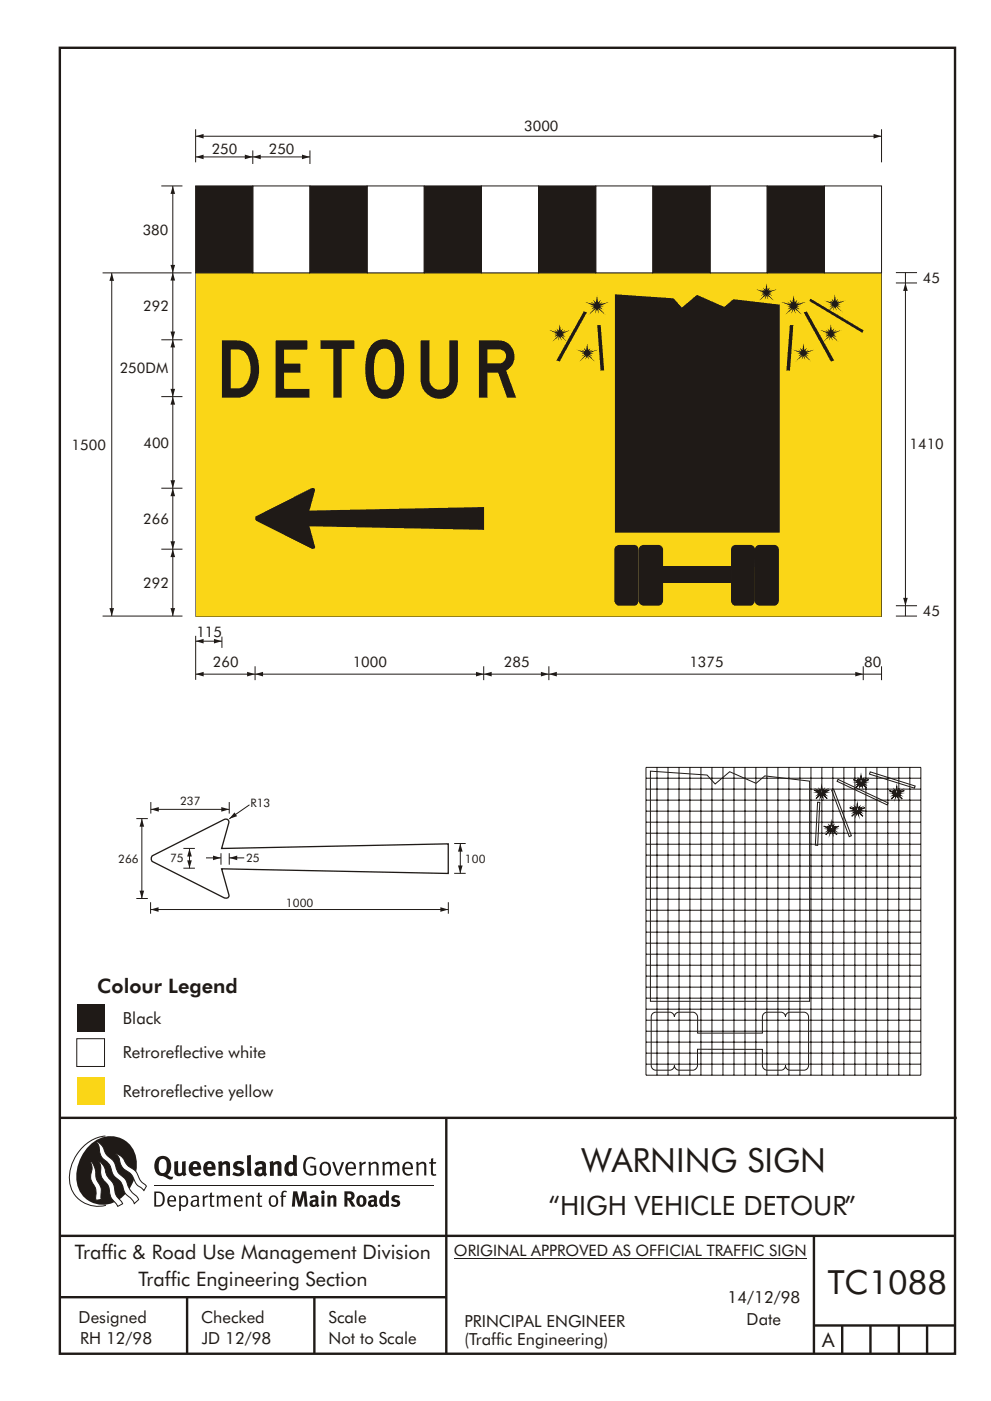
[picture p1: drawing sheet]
<svg xmlns="http://www.w3.org/2000/svg" width="210mm" height="297mm" viewBox="0 0 210 297" stroke-linecap="round" stroke-linejoin="round" font-family="sans-serif">
<g fill="#fff" stroke="#1f1a17" stroke-width=".21">
<path d="M184.6 163.7l9.6 3-.2 .4-9.5-3z" fill-rule="evenodd"/>
<path d="M181.1 165.3l1.2 .3-.5-.3 .6 .2-.2-.4 .3 .3 .2-1 .1 1 .4-.3-.2 .4 .5-.2-.4 .3 1.2-.3-1.2 .5 .5 .1-.5 .1 .4 .3-.6-.2 1 1-1.1-.9 .2 .7-.3-.6-.3 .6 .2-.7-1.1 .9 .9-1-.6 .2 .5-.3-.5-.1 .5-.1z" fill-rule="evenodd"/>
<path d="M188.6 167.6l1.3 .3-.5-.3 .6 .3-.3-.5 .4 .3 .2-1 .1 1 .4-.3-.3 .5 .6-.3-.5 .3 1.3-.3-1.2 .5 .5 .1-.5 .1 .4 .3-.6-.2 .9 1-1-.9 .1 .7-.2-.6-.3 .6 .1-.7-1 .9 .9-1-.6 .2 .4-.3-.5-.1 .5-.1z" fill-rule="evenodd"/>
<path d="M172.7 167.5l1.2 .4-.4-.4 .5 .3-.2-.5 .4 .3 .1-.9 .2 .9 .3-.3-.2 .5 .6-.3-.5 .4 1.2-.4-1.2 .6h.6l-.6 .1 .5 .3-.6-.2 .9 1-1-.9 .1 .7-.3-.6-.3 .6 .2-.7-1.1 .9 1-1-.6 .2 .4-.3-.5-.1h.5z" fill-rule="evenodd"/>
<path d="M180.3 171.2l1.2 .4-.5-.4 .6 .3-.2-.5 .3 .3 .2-.9 .1 .9 .4-.3-.2 .5 .5-.3-.4 .4 1.2-.4-1.2 .6h.5l-.5 .1 .4 .4-.6-.2 1 1-1.1-.9 .1 .6-.2-.5-.3 .5 .2-.6-1.1 .9 .9-1-.6 .2 .5-.4-.6-.1h.6z" fill-rule="evenodd"/>
<path d="M174.8 175.2l1.2 .3-.4-.3 .5 .2-.2-.5 .3 .3 .2-.9 .1 .9 .4-.3-.2 .5 .5-.2-.4 .3 1.2-.3-1.2 .5h.5l-.5 .1 .4 .4-.6-.3 1 1.1-1.1-.9 .2 .6-.3-.5-.3 .5 .2-.6-1.1 .9 .9-1.1-.5 .3 .4-.4-.5-.1h.5z" fill-rule="evenodd"/>
<path d="M177.8 165.3l10.6 4.9-.2 .5-10.6-5.1z" fill-rule="evenodd"/>
<path d="M173.5 170.1h.4l-.4 9.1h-.5z" fill-rule="evenodd"/>
<path d="M176.4 167.5l.5-.1 3.7 9.8-.4 .2z" fill-rule="evenodd"/>
</g>
<g fill="none" stroke="#1f1a17" stroke-width=".21">
<path d="M137 162.7h58.4M137.1 162.7v65.3h58.3v-65.3M137.1 165h58.2M137.1 167.3h58.2M137.1 169.6h58.2M137.1 172h58.2M137.1 174.3h58.2M137.1 176.7h58.2M137.1 179h58.2M138 163.5l12 .8 1.7 1.9 3.1-2.6 5.6 2.5 1.9-1.6 9.5 1.1v46.7h-33.8zM139.4 162.7v65.3M141.7 162.7v65.3"/>
<path d="M144.1 162.7v65.3M146.4 162.7v65.3M148.7 162.7v65.3M151.1 162.7v65.3M153.4 162.7v65.3M155.7 162.7v65.3M158.1 162.7v65.3M160.4 162.7v65.3M162.7 162.7v65.3M165 162.7v65.3M167.4 162.7v65.3M169.7 162.7v65.3"/>
<path d="M172.1 162.7v65.3M174.4 162.7v65.3M176.7 162.7v65.3M179 162.7v65.3M181.4 162.7v65.3M183.7 162.7v65.3M186.1 162.7v65.3M188.4 162.7v65.3M190.7 162.7v65.3M193 162.7v65.3M137.1 181.3h58.2M137.1 183.6h58.2"/>
<path d="M137.1 186h58.2M137.1 188.3h58.2M137.1 190.7h58.2M137.1 193h58.2M137.1 195.3h58.2M137.1 197.6h58.2M137.1 200h58.2M137.1 202.3h58.2M137.1 204.6h58.2M137.1 207h58.2M137.1 209.3h58.2M137.1 211.6h58.2"/>
<path d="M137.1 214h58.2M137.1 216.3h58.2M137.1 218.6h58.2M138.4 214.9l.7-.3h3a1.03 1.03 0 0 1 1 1 .97 .97 0 0 1 1-1h2.9a1.11 1.11 0 0 1 1 1v3.4h13.8v-3.4a1.01 1.01 0 0 1 1-1h2.9a.99 .99 0 0 1 1 1 .96 .96 0 0 1 .9-1h3a1.01 1.01 0 0 1 1 1v10.3a1 1 0 0 1-1 1h-3a.97 .97 0 0 1-.9-1 .96 .96 0 0 1-1 1h-2.9a1.03 1.03 0 0 1-1-1v-3.4h-13.8v3.4a1.09 1.09 0 0 1-1 1h-2.9a1.01 1.01 0 0 1-1-1 1.01 1.01 0 0 1-1 1h-3a.99 .99 0 0 1-.9-1v-10.3zM137.1 221h58.2M137.1 223.3h58.2M137.1 225.6h58.2"/>
</g>
<path d="M12.7 10.1h189.9v276.9h-189.9z" fill="none" stroke="#1f1a17" stroke-width=".51"/>
<path d="M16.3 212.9h5.9v5.9h-5.9z" fill="#1f1a17"/>
<path d="M16.3 220.2h5.9v5.9h-5.9z" fill-rule="evenodd" fill="#fff" stroke="#1f1a17" stroke-width=".21"/>
<path d="M16.3 228.4h5.9v5.9h-5.9z" fill="#fad617"/>
<path d="M32.2 181.6l15.4-7.9a.65 .65 0 0 1 .7 .1 .65 .65 0 0 1 .2 .7l-1.5 5.4 48.1-1v6.3l-48.1-1 1.6 5.6a.67 .67 0 0 1-1 .6l-15.2-7.7a.85 .85 0 0 1-.2-1.1z" fill-rule="evenodd" fill="#fff" stroke="#1f1a17" stroke-width=".28"/>
<g fill="none" stroke="#1f1a17" stroke-width=".21">
<path d="M28.9 173.6h2.5M32 170.1v2.4M38.9 179.9h2.4M48.6 170.1v2.4M96.4 178.8h2.4M28.9 190.5h2.5M31.9 191.3v2.4M31.9 192.8h63.2M38.9 184.1h2.4M46.9 180.9v2.4M48.6 180.9v2.4M95.1 191.3v2.4"/>
<path d="M96.4 185.2h2.4"/>
</g>
<g fill="#1f1a17">
<path d="M31.9 192.8l1.7-.5v1l-1.7-.5 1.7-.5z" fill-rule="evenodd"/>
<path d="M93.4 192.3l1.7 .5-1.7 .5v-1l1.7 .5z" fill-rule="evenodd"/>
</g>
<path d="M32 171.6h16.6" fill="none" stroke="#1f1a17" stroke-width=".21"/>
<g fill="#1f1a17">
<path d="M32 171.6l1.7-.5v1l-1.7-.5 1.7-.5z" fill-rule="evenodd"/>
<path d="M46.9 171.1l1.7 .5-1.7 .5v-1l1.7 .5z" fill-rule="evenodd"/>
</g>
<path d="M30.1 173.6v16.9" fill="none" stroke="#1f1a17" stroke-width=".21"/>
<g fill="#1f1a17">
<path d="M29.6 188.8h1l-.5 1.7z" fill-rule="evenodd"/>
<path d="M30.1 173.6l.5 1.7h-1z" fill-rule="evenodd"/>
</g>
<path d="M40.2 179.9v4.2" fill="none" stroke="#1f1a17" stroke-width=".21"/>
<g fill="#1f1a17">
<path d="M39.7 182.4h1l-.5 1.7z" fill-rule="evenodd"/>
<path d="M40.2 179.9l.5 1.7h-1z" fill-rule="evenodd"/>
</g>
<path d="M97.7 178.9v6.3" fill="none" stroke="#1f1a17" stroke-width=".21"/>
<g fill="#1f1a17">
<path d="M97.2 183.5h.9l-.4 1.7z" fill-rule="evenodd"/>
<path d="M97.7 178.9l.4 1.7h-.9z" fill-rule="evenodd"/>
</g>
<path d="M43.7 181.9h3.2" fill="none" stroke="#1f1a17" stroke-width=".21"/>
<path d="M45.2 181.4l1.7 .5-1.7 .5 1.7-.5-1.7 .5z" fill-rule="evenodd" fill="#1f1a17"/>
<path d="M48.6 181.9h3.2" fill="none" stroke="#1f1a17" stroke-width=".21"/>
<path d="M48.6 181.9l1.7-.5v1l-1.7-.5 1.7-.5z" fill-rule="evenodd" fill="#1f1a17"/>
<path d="M52.9 170.6l-4.3 3" fill="none" stroke="#1f1a17" stroke-width=".21"/>
<path d="M49.7 172.2l.6 .8-1.7 .6z" fill-rule="evenodd" fill="#1f1a17"/>
<path d="M12.7 237h190.3M94.7 236.9v50.1M12.7 262h190M12.7 275h82M39.7 275v12M66.7 275v12M172.7 262v25M172.7 281h30M178.7 281v6M184.7 281v6M190.7 281v6M196.7 281v6" fill="none" stroke="#1f1a17" stroke-width=".51"/>
<path d="M96.3 266.7h74.7" fill="none" stroke="#1f1a17" stroke-width=".21"/>
<path d="M41.5 57.9h145.5v72.8h-145.5z" fill="#fad617"/>
<path d="M41.5 57.8l145.5 .1zM187 57.9h.1v72.8h-.1zM41.5 130.7l145.5 .1zM41.4 57.9h.2v72.8h-.2z" fill="#1f1a17"/>
<g fill="#fff" stroke="#1f1a17" stroke-width=".21">
<path d="M53.6 39.4h12.2v18.5h-12.2z" fill-rule="evenodd"/>
<path d="M102.1 39.4h12.2v18.5h-12.2z" fill-rule="evenodd"/>
<path d="M150.6 39.4h12.2v18.5h-12.2z" fill-rule="evenodd"/>
<path d="M77.9 39.4h12.1v18.5h-12.1z" fill-rule="evenodd"/>
<path d="M126.4 39.4h12.1v18.5h-12.1z" fill-rule="evenodd"/>
<path d="M174.9 39.4h12.1v18.5h-12.1z" fill-rule="evenodd"/>
</g>
<g fill="#1f1a17" stroke="#1f1a17" stroke-width=".21">
<path d="M41.5 39.4h12.1v18.5h-12.1z" fill-rule="evenodd"/>
<path d="M90 39.4h12.1v18.5h-12.1z" fill-rule="evenodd"/>
<path d="M138.5 39.4h12.1v18.5h-12.1z" fill-rule="evenodd"/>
<path d="M65.8 39.4h12.1v18.5h-12.1z" fill-rule="evenodd"/>
<path d="M114.3 39.4h12.1v18.5h-12.1z" fill-rule="evenodd"/>
<path d="M162.8 39.4h12.1v18.5h-12.1z" fill-rule="evenodd"/>
</g>
<path d="M41.5 33.3h12.1M41.5 27.4v7M53.6 31.9v2.9M65.8 31.9v2.9" fill="none" stroke="#1f1a17" stroke-width=".21"/>
<g fill="#1f1a17">
<path d="M51.9 32.8l1.7 .5-1.7 .5 1.7-.5-1.7 .5z" fill-rule="evenodd"/>
<path d="M41.5 33.3l1.7-.5v1z" fill-rule="evenodd"/>
</g>
<path d="M53.6 33.3h12.2" fill="none" stroke="#1f1a17" stroke-width=".21"/>
<g fill="#1f1a17">
<path d="M64.1 32.8l1.7 .5-1.7 .5 1.7-.5-1.7 .5z" fill-rule="evenodd"/>
<path d="M53.6 33.3l1.7-.5v1z" fill-rule="evenodd"/>
</g>
<path d="M41.5 28.9h145.5" fill="none" stroke="#1f1a17" stroke-width=".21"/>
<g fill="#1f1a17">
<path d="M140.6 120.1h14.6v3.6h-14.6z"/>
<path d="M171.9 63.3l11.3 6.7-.2 .6-11.3-6.8z"/>
<path d="M167.6 68.9h.7l-.7 9.7-.8-.1z"/>
<path d="M170.5 66.2l.7-.2 5.8 10.4-.7 .2z"/>
<path d="M126.7 68.9h.7l.8 9.6-.8 .1z"/>
<path d="M123.9 66l.6 .2-5.8 10.4-.7-.2z"/>
<path d="M185.3 28.4l1.7 .5-1.7 .5 1.7-.5-1.7 .5z" fill-rule="evenodd"/>
<path d="M41.5 28.9l1.7-.5v1z" fill-rule="evenodd"/>
<path d="M54.4 109.4l12-5.9 .4 .3v.3l-1.2 4.2 37.1-.8v4.8l-37.1-.7 1.3 4.3a.52 .52 0 0 1-.8 .4l-11.7-5.9a.64 .64 0 0 1 0-1z" fill-rule="evenodd"/>
<path d="M135.7 115.9l.9-.4h3a1.02 1.02 0 0 1 1.1 1.1v10.8a1.1 1.1 0 0 1-1.1 1h-3a1.18 1.18 0 0 1-1.1-1v-10.8z" fill-rule="evenodd"/>
<path d="M130.6 115.9l.8-.4h3.1a.93 .93 0 0 1 1 1.1v10.8a1.02 1.02 0 0 1-1 1h-3.1a1.12 1.12 0 0 1-1.1-1v-10.8z" fill-rule="evenodd"/>
<path d="M155.4 115.8l.7-.3h3.2a.98 .98 0 0 1 .9 1.1l-.1 10.8a1.1 1.1 0 0 1-.9 1h-3.1a1.05 1.05 0 0 1-1-1v-10.8z" fill-rule="evenodd"/>
<path d="M160.4 115.8l.7-.3h3.2a.97 .97 0 0 1 .9 1.1v10.8a1.05 1.05 0 0 1-.9 1h-3.1a1.2 1.2 0 0 1-1.1-1l.1-10.8z" fill-rule="evenodd"/>
<path d="M130.4 62.4l12.5 .8 1.8 2 3.2-2.7 5.8 2.6 1.9-1.7 9.8 1.2v48.3h-35z" fill-rule="evenodd"/>
<path d="M174.8 63.7l1.8 .4-.7-.4 .8 .3-.3-.7 .5 .5 .2-1.4 .2 1.4 .5-.5-.3 .7 .8-.3-.6 .4 1.7-.4-1.7 .7 .7 .1-.7 .1 .6 .5-.8-.3 1.3 1.5-1.5-1.3 .2 .9-.4-.8-.4 .8 .2-.9-1.5 1.3 1.4-1.5-.9 .3 .6-.5-.7-.1 .7-.1z" fill-rule="evenodd"/>
<path d="M160.3 61.3l1.8 .5-.7-.5 .8 .3-.3-.6 .5 .4 .2-1.4 .2 1.4 .5-.4-.3 .6 .8-.3-.6 .5 1.7-.5-1.7 .7 .8 .1-.8 .1 .6 .5-.8-.3 1.3 1.5-1.5-1.3 .2 .9-.4-.8-.4 .8 .2-.9-1.5 1.3 1.4-1.5-.9 .3 .6-.5-.7-.1 .7-.1z" fill-rule="evenodd"/>
<path d="M165.7 64l2 .5-.7-.5 .9 .4-.3-.8 .5 .5 .3-1.5 .2 1.5 .6-.5-.4 .8 .9-.4-.7 .5 2-.5-2 .9h.9l-.9 .2 .7 .5-.9-.3 1.5 1.6-1.7-1.5 .2 1.1-.4-.9-.5 .9 .3-1.1-1.8 1.5 1.6-1.6-1 .3 .7-.5-.8-.2h.8z" fill-rule="evenodd"/>
<path d="M174 70l1.7 .5-.6-.5 .8 .3-.4-.7 .6 .5 .2-1.4 .2 1.4 .5-.5-.3 .7 .8-.3-.7 .5 1.8-.5-1.8 .8h.8l-.8 .1 .7 .5-.9-.2 1.4 1.4-1.5-1.3 .2 1-.4-.9-.4 .9 .2-1-1.5 1.3 1.3-1.4-.8 .2 .6-.5-.8-.1h.8z" fill-rule="evenodd"/>
<path d="M168.1 74.1l1.8 .5-.6-.5 .8 .4-.4-.7 .6 .4 .2-1.3 .2 1.3 .5-.4-.3 .7 .8-.4-.7 .5 1.8-.5-1.8 .8h.8l-.8 .2 .7 .5-.9-.4 1.4 1.5-1.6-1.3 .2 1-.3-.9-.4 .9 .2-1-1.5 1.3 1.3-1.5-.8 .4 .6-.5-.8-.2h.8z" fill-rule="evenodd"/>
<path d="M124 64l2 .5-.7-.5 .9 .4-.3-.8 .5 .5 .3-1.5 .2 1.5 .6-.5-.4 .8 .9-.4-.7 .5 2-.5-2 .9h.9l-.9 .2 .7 .5-.9-.3 1.5 1.6-1.7-1.5 .2 1.1-.4-.9-.5 .9 .2-1.1-1.6 1.5 1.5-1.6-1 .3 .7-.5-.9-.2h.9z" fill-rule="evenodd"/>
<path d="M116.5 70l1.7 .5-.6-.5 .7 .3-.3-.7 .5 .5 .2-1.4 .3 1.4 .5-.5-.4 .7 .9-.3-.7 .5 1.8-.5-1.8 .8h.8l-.8 .1 .7 .5-.9-.2 1.3 1.4-1.5-1.3 .2 1-.4-.9-.3 .9 .2-1-1.6 1.3 1.4-1.4-.8 .2 .6-.5-.8-.1h.8z" fill-rule="evenodd"/>
<path d="M122.3 74.1l1.7 .5-.6-.5 .8 .4-.3-.7 .5 .4 .2-1.3 .2 1.3 .5-.4-.3 .7 .8-.4-.7 .5 1.8-.5-1.8 .8h.8l-.8 .2 .7 .5-.9-.4 1.4 1.5-1.6-1.3 .3 1-.4-.9-.4 .9 .2-1-1.5 1.3 1.3-1.5-.8 .4 .6-.5-.8-.2h.8z" fill-rule="evenodd"/>
</g>
<path d="M36.7 39.4v18.5M187 27.4v7" fill="none" stroke="#1f1a17" stroke-width=".21"/>
<g fill="#1f1a17">
<path d="M36.2 56.2h1l-.5 1.7z" fill-rule="evenodd"/>
<path d="M36.7 39.4l.5 1.7h-1z" fill-rule="evenodd"/>
</g>
<path d="M34.2 39.4h4.5M21.8 57.9h18.8M23.7 57.9v72.7M190.1 60h4.5M190.1 57.8h4.5M34.2 72h4.5M34.2 84.1h4.5M34.2 116.4h4.5M34.2 103.5h4.5M21.8 130.6h16.9M190.1 130.6h4.5M190.1 128.4h4.5" fill="none" stroke="#1f1a17" stroke-width=".21"/>
<g fill="#1f1a17">
<path d="M23.2 128.9h1l-.5 1.7z" fill-rule="evenodd"/>
<path d="M23.7 57.9l.5 1.6h-1z" fill-rule="evenodd"/>
</g>
<path d="M36.7 116.4v14.2" fill="none" stroke="#1f1a17" stroke-width=".21"/>
<g fill="#1f1a17">
<path d="M36.2 128.9h1l-.5 1.7z" fill-rule="evenodd"/>
<path d="M36.7 116.4l.5 1.7h-1z" fill-rule="evenodd"/>
</g>
<path d="M36.7 57.8v14.2" fill="none" stroke="#1f1a17" stroke-width=".21"/>
<g fill="#1f1a17">
<path d="M36.2 70.3h1l-.5 1.7z" fill-rule="evenodd"/>
<path d="M36.7 57.8l.5 1.7h-1z" fill-rule="evenodd"/>
</g>
<path d="M192.1 57.8v72.8" fill="none" stroke="#1f1a17" stroke-width=".21"/>
<g fill="#1f1a17">
<path d="M191.6 126.8h1l-.5 1.6z" fill-rule="evenodd"/>
<path d="M192.1 60l.5 1.7h-1z" fill-rule="evenodd"/>
</g>
<path d="M36.7 103.5v13" fill="none" stroke="#1f1a17" stroke-width=".21"/>
<g fill="#1f1a17">
<path d="M36.2 114.8h1l-.5 1.7z" fill-rule="evenodd"/>
<path d="M36.7 103.5l.5 1.7h-1z" fill-rule="evenodd"/>
</g>
<path d="M36.7 84.1v19.4" fill="none" stroke="#1f1a17" stroke-width=".21"/>
<g fill="#1f1a17">
<path d="M36.2 101.8h1l-.5 1.7z" fill-rule="evenodd"/>
<path d="M36.7 84.1l.5 1.7h-1z" fill-rule="evenodd"/>
</g>
<path d="M36.7 72v12.1" fill="none" stroke="#1f1a17" stroke-width=".21"/>
<g fill="#1f1a17">
<path d="M36.2 82.4h1l-.5 1.7z" fill-rule="evenodd"/>
<path d="M36.7 72l.5 1.7h-1z" fill-rule="evenodd"/>
</g>
<path d="M41.5 135.9h5.6" fill="none" stroke="#1f1a17" stroke-width=".21"/>
<g fill="#1f1a17">
<path d="M45.4 135.5l1.7 .4-1.7 .5 1.7-.5-1.7 .5z" fill-rule="evenodd"/>
<path d="M41.5 135.9l1.7-.4v.9z" fill-rule="evenodd"/>
</g>
<path d="M41.5 142.9h12.6M183.2 142.9h3.8" fill="none" stroke="#1f1a17" stroke-width=".21"/>
<g fill="#1f1a17">
<path d="M52.4 142.4l1.7 .5-1.7 .5 1.7-.5-1.7 .5z" fill-rule="evenodd"/>
<path d="M41.5 142.9l1.7-.5v1z" fill-rule="evenodd"/>
</g>
<path d="M54.1 142.9h48.6" fill="none" stroke="#1f1a17" stroke-width=".21"/>
<g fill="#1f1a17">
<path d="M101 142.4l1.7 .5-1.7 .5 1.7-.5-1.7 .5z" fill-rule="evenodd"/>
<path d="M54.1 142.9l1.7-.5v1z" fill-rule="evenodd"/>
</g>
<path d="M102.6 142.9h13.9" fill="none" stroke="#1f1a17" stroke-width=".21"/>
<g fill="#1f1a17">
<path d="M114.8 142.4l1.7 .5-1.7 .5 1.7-.5-1.7 .5z" fill-rule="evenodd"/>
<path d="M102.6 142.9l1.7-.5v1z" fill-rule="evenodd"/>
</g>
<path d="M116.5 142.9h66.7" fill="none" stroke="#1f1a17" stroke-width=".21"/>
<g fill="#1f1a17">
<path d="M181.5 142.4l1.7 .5-1.7 .5 1.7-.5-1.7 .5z" fill-rule="evenodd"/>
<path d="M116.5 142.9l1.6-.5v1z" fill-rule="evenodd"/>
</g>
<path d="M41.5 134.8v9.3M47.1 135v2.4M54.1 141.3v2.9M102.6 141.3v2.9M116.5 141.3v2.9M183.2 141.3v2.9M187 141.3v2.9" fill="none" stroke="#1f1a17" stroke-width=".21"/>
<g fill="#1f1a17">
<path d="M64.9 245.6a1.61 1.61 0 0 1 2.1 .1l-.2 .2a1.17 1.17 0 0 0-1.4-.1 1.17 1.17 0 0 0-.6 1.2 1.42 1.42 0 0 0 1.2 1.9l.7-.2v-1.2h-.8l-.1-.4h1.3v1.9a1.82 1.82 0 0 1-2.2-.1 1.82 1.82 0 0 1-.6-2.1l.2-.7z" fill-rule="evenodd"/>
<path d="M68.2 246.6a1.77 1.77 0 0 0 .4 2.6 1.39 1.39 0 0 0 1.4-.5 1.39 1.39 0 0 0 .2-1.5 1.19 1.19 0 0 0-2-.6zM68.5 246.8a.83 .83 0 0 1 1 .1 .83 .83 0 0 1 .2 1 .75 .75 0 0 1-.6 1 .75 .75 0 0 1-.8-.8v-.9z" fill-rule="evenodd"/>
<path d="M70.5 246.4l.4-.1 .8 2.4 .8-2.3h.5l-1.1 2.8h-.4z" fill-rule="evenodd"/>
<path d="M73.6 246.7a1.74 1.74 0 0 0 .5 2.5h.9l.5-.3-.2-.3a.89 .89 0 0 1-1.1 .2 .89 .89 0 0 1-.4-.9h1.7a1.15 1.15 0 0 0-.4-1.4 1.15 1.15 0 0 0-1.5 .2zM74 246.9a.67 .67 0 0 1 .8-.1 .67 .67 0 0 1 .3 .7h-1.3z" fill-rule="evenodd"/>
<path d="M76.2 246.4l.4-.1 .1 .5 .5-.4 .5-.1-.2 .5a.61 .61 0 0 0-.8 .6v1.8h-.4z" fill-rule="evenodd"/>
<path d="M78.1 246.4l.5-.1 .1 .5a.89 .89 0 0 1 .9-.5 .89 .89 0 0 1 .7 .8v2.1h-.4v-2.1l-.1-.3-.3-.1-.8 .4v2.1h-.4z" fill-rule="evenodd"/>
<path d="M81.1 246.4l.4-.1 .1 .4a.83 .83 0 0 1 .8-.4 .83 .83 0 0 1 .7 .5 .86 .86 0 0 1 .9-.5 .86 .86 0 0 1 .7 .8v2.1h-.4l-.1-2.3a.5 .5 0 0 0-.8 0l-.2 .2v2.1h-.5v-2.2l-.4-.3-.7 .4v2.1h-.4z" fill-rule="evenodd"/>
<path d="M85.7 246.7a1.74 1.74 0 0 0 .5 2.5h.9l.5-.3-.2-.3a.89 .89 0 0 1-1.1 .2 .89 .89 0 0 1-.4-.9h1.7a1.15 1.15 0 0 0-.5-1.4 1.15 1.15 0 0 0-1.4 .2zM86 246.9a.67 .67 0 0 1 .9-.1 .67 .67 0 0 1 .3 .7h-1.3z" fill-rule="evenodd"/>
<path d="M88.3 246.4l.4-.1 .1 .5a.89 .89 0 0 1 .9-.5 .89 .89 0 0 1 .7 .8v2.1h-.4v-2.1l-.1-.3-.3-.1-.8 .4v2.1h-.4z" fill-rule="evenodd"/>
<path d="M91.5 245.7l.4-.2v.9h.7l-.2 .3h-.5v2.1l.1 .1h.5l.1 .3a.71 .71 0 0 1-1.2-.5v-2h-.3v-.3h.3z" fill-rule="evenodd"/>
<path d="M37 246.3l.8-.2v2a.46 .46 0 0 0 .2 .7 .46 .46 0 0 0 .6-.3v-2.2l.8-.1v2.3l.2 .6-.6 .3-.2-.3a1.03 1.03 0 0 1-1.2 .2 1.03 1.03 0 0 1-.6-1z" fill-rule="evenodd"/>
<path d="M40.4 246.6a1.64 1.64 0 0 0 0 2.3 1.64 1.64 0 0 0 2.3 .1l-.4-.5a.78 .78 0 0 1-.9 .3 .78 .78 0 0 1-.5-.8h1.8a1.37 1.37 0 0 0-.6-1.6 1.37 1.37 0 0 0-1.7 .2zM41 246.9a.48 .48 0 0 1 .7-.1 .48 .48 0 0 1 .2 .6h-1z" fill-rule="evenodd"/>
<path d="M43.5 246.6a1.65 1.65 0 0 0-.2 2 1.65 1.65 0 0 0 1.9 .7l.5-.3-.3-.5a.78 .78 0 0 1-.9 .3 .78 .78 0 0 1-.5-.8h1.8a1.37 1.37 0 0 0-.6-1.6 1.37 1.37 0 0 0-1.7 .2zM44.1 246.9a.48 .48 0 0 1 .6-.1 .48 .48 0 0 1 .2 .6h-.9z" fill-rule="evenodd"/>
<path d="M46.3 246.4l.7-.3 .1 .4a.95 .95 0 0 1 1-.3 .95 .95 0 0 1 .7 .9v2.2h-.8v-2.3l-.3-.2-.5 .3v2.2h-.8z" fill-rule="evenodd"/>
<path d="M49.7 246.5a1.73 1.73 0 0 1 2-.1l-.2 .6-.6-.2a.42 .42 0 0 0-.6 .3l.2 .2a1.23 1.23 0 0 1 1.4 1 1.47 1.47 0 0 1-2.3 .9l-.3-.1 .3-.6 .7 .3a.47 .47 0 0 0 .7-.3 .87 .87 0 0 0-1-.6l-.4-.2-.1-.4z" fill-rule="evenodd"/>
<path d="M54.1 246.6l.3 .6 .3-.2a.62 .62 0 0 1 .9 0v.4a1.21 1.21 0 0 0-1.3 .3 1.21 1.21 0 0 0-.2 1.4 1.19 1.19 0 0 0 1.7 0l.5 .3 .4-.4-.3-.4v-1.3a.96 .96 0 0 0-1.3-1.1zM55 248.1l.6-.1v.6a.43 .43 0 0 1-.6 .1 .43 .43 0 0 1 0-.6z" fill-rule="evenodd"/>
<path d="M57.2 246.4l.7-.3 .1 .4a.95 .95 0 0 1 1-.3 .95 .95 0 0 1 .7 .9v2.2h-.8v-2.3l-.3-.2-.5 .3v2.2h-.8z" fill-rule="evenodd"/>
<path d="M62.2 244.8v1.6a1.29 1.29 0 0 0-1.4 .1 1.29 1.29 0 0 0-.5 1.3 1.24 1.24 0 0 0 .5 1.4 1.24 1.24 0 0 0 1.5-.1l.1 .2h.7l-.1-4.3zM61.5 246.9h.4l.3 .1v1.5l-.3 .2a.48 .48 0 0 1-.6-.5 1.52 1.52 0 0 1 .2-1.3z" fill-rule="evenodd"/>
<path d="M52.4 245l.8-.2 .2 4.5h-.8l-.1-.2z" fill-rule="evenodd"/>
</g>
<path d="M22.4 240.9a9 9 0 0 0-7.4 10.8 6.2 6.2 0 0 0 7.5 3.9M32.7 251.4h59.4" fill="none" stroke="#1f1a17" stroke-width=".21"/>
<path d="M19.1 242.7a5.7 5.7 0 0 1 6.5-1.4 5.7 5.7 0 0 1 3.4 5.7 8.6 8.6 0 0 1-6.2 8.4 5.7 5.7 0 0 1-6.5-7.1 9.9 9.9 0 0 1 2.8-5.6z" fill-rule="evenodd" fill="#1f1a17"/>
<path d="M24.4 244.6a3.1 3.1 0 0 1 2.3 2.1l.8 .8a3.2 3.2 0 0 1 2 2.3l.4 .7 1.2 1-.6 .9-.2-.3a3.5 3.5 0 0 1-1.9-2 3.8 3.8 0 0 0-2.1-2.2 3.5 3.5 0 0 1-1-2.3zM20.4 242a3.4 3.4 0 0 1 1.9 2.4l.7 .9a3.3 3.3 0 0 1 1.7 2.5 4.4 4.4 0 0 0 1.7 2l.3 .3a6.1 6.1 0 0 0 2.5 3.7l.2 .5-.9 .9a6.1 6.1 0 0 0-1.9-2.2l-.4-.7a3.6 3.6 0 0 0-1.9-2.8l-.6-1.1a3.6 3.6 0 0 0-1.9-2.8 3.7 3.7 0 0 1-.8-2.4zM21 246.2a3.4 3.4 0 0 1 1.5 2.7l.6 .9a3.8 3.8 0 0 1 1.4 3.1l.3 .8 1.2 1.5-1 .6-.5-.8a3.2 3.2 0 0 1-1.3-2.8 4.3 4.3 0 0 0-1.4-2.2 4.7 4.7 0 0 1-.5-2.9zM19.2 246.1a5.1 5.1 0 0 1 1.2 3.7l.3 .7a3.1 3.1 0 0 1 .7 3l.1 .8-1.1 .2-.1-.8a3.5 3.5 0 0 0-.9-3.2 3.6 3.6 0 0 1 .1-2.6z" fill-rule="evenodd" fill="#fff" stroke="#1f1a17" stroke-width=".21"/>
<g fill="#1f1a17">
<path d="M33.4 245.5a2.51 2.51 0 0 0 .4 3.7l.8 .2a2.78 2.78 0 0 0 2 .6l.2-.5h-.6l-.7-.4a2.56 2.56 0 0 0 0-3.8 1.83 1.83 0 0 0-2.1 .2zM34 245.9a.87 .87 0 0 1 1 0 .87 .87 0 0 1 .4 .9v.4a1.17 1.17 0 0 1-.9 1.5h-.3a2.38 2.38 0 0 1-.2-2.8z" fill-rule="evenodd"/>
<path d="M33.1 252.9v2.6a1.12 1.12 0 0 0 1.2-.3 1.12 1.12 0 0 0 .2-1.1l-.1-.6-.3-.4zM32.7 252.6h1.1a1.67 1.67 0 0 1 1.2 1.7 1.67 1.67 0 0 1-1.3 1.5h-1zM36.1 253.9l-.2 .6h1.1a.55 .55 0 0 0-.3-.7 .55 .55 0 0 0-.6 .1zM35.8 253.8a.95 .95 0 0 1 1.2-.2 .95 .95 0 0 1 .4 1.1h-1.5a.72 .72 0 0 0 .4 .8 .72 .72 0 0 0 .9-.1l.1 .2a1.15 1.15 0 0 1-1.5 0 1.15 1.15 0 0 1-.2-1.5zM38.4 254.1v1.2a.7 .7 0 0 0 .9 .1 .7 .7 0 0 0 .2-.9 .61 .61 0 0 0-.4-.7 .61 .61 0 0 0-.7 .3zM38 253.5l.3-.1 .1 .4a.95 .95 0 0 1 1.2-.1 .95 .95 0 0 1 .3 1.1 .92 .92 0 0 1-.5 1 .92 .92 0 0 1-1-.2v1.1l-.4 .1zM40.9 254.9a.5 .5 0 0 0 .2 .7 .5 .5 0 0 0 .7-.3v-.7zM40.5 253.8a1 1 0 0 1 1.7 .2v1.4l.2 .3-.2 .2-.3-.3a.78 .78 0 0 1-1.4-.1 .78 .78 0 0 1 .8-1.1h.5a.58 .58 0 0 0-.3-.7 .58 .58 0 0 0-.7 .3zM43 253.5l.3-.1 .1 .4 .3-.3h.5l-.2 .3a.52 .52 0 0 0-.6 .6v1.4h-.4zM44.6 252.9l.4-.1-.1 .7h.6l-.1 .3h-.5v1.5a.35 .35 0 0 0 .6 .3v.2a.57 .57 0 0 1-.6 .1 .57 .57 0 0 1-.3-.5v-1.6h-.3v-.3h.3zM45.9 253.5l.4-.1 .1 .4 .2-.2a.64 .64 0 0 1 1 .2 .7 .7 0 0 1 .8-.4 .7 .7 0 0 1 .5 .7v1.7h-.4v-1.7l-.2-.3-.7 .3v1.7h-.3v-1.6a.38 .38 0 0 0-.3-.5 .38 .38 0 0 0-.5 .3l-.1 .1v1.7h-.4zM50.2 253.9l-.2 .6h1.1a.55 .55 0 0 0-.2-.7 .55 .55 0 0 0-.7 .1zM49.9 253.8a.95 .95 0 0 1 1.2-.2 .95 .95 0 0 1 .4 1.1h-1.5a.72 .72 0 0 0 .4 .8 .72 .72 0 0 0 .9-.1l.1 .2a1.15 1.15 0 0 1-1.5 0 1.15 1.15 0 0 1-.2-1.5zM52.1 253.5l.3-.1 .1 .4a.72 .72 0 0 1 .8-.4 .72 .72 0 0 1 .6 .7v1.7h-.4v-1.5a.45 .45 0 0 0-.3-.6 .45 .45 0 0 0-.5 .3l-.2 .1v1.7h-.3zM54.7 252.9l.4-.1v.7h.6l-.1 .3h-.5v1.5a.35 .35 0 0 0 .5 .3v.2a.57 .57 0 0 1-.6 .1 .57 .57 0 0 1-.3-.5v-1.6h-.3v-.3h.3zM57.6 253.9l-.2 .7a.65 .65 0 0 0 .3 .9 .65 .65 0 0 0 .8-.3l.1-.1a.93 .93 0 0 0-.7-1.4zM57.3 253.8a1.12 1.12 0 0 1 1.4 0 1.12 1.12 0 0 1 .2 1.4 1.01 1.01 0 0 1-1.2 .7 1.01 1.01 0 0 1-.7-1.2zM59.9 252.6l.5-.2 .5 .2-.2 .2-.3-.1-.3 .2v.6h.6l-.1 .3h-.5v2h-.4v-2h-.2v-.3h.2zM62.2 252.6l-.3 3.2h.7l.1-2.2 .6 2.2h.5l.7-2.2 .1 2.2h.7l-.3-3.2h-.9l-.5 2.1-.5-2.1zM65.7 253.7l.3 .5a.51 .51 0 0 1 .5-.3 .51 .51 0 0 1 .4 .4v.1a.88 .88 0 0 0-1.1 .3 .88 .88 0 0 0 .2 1.1 .9 .9 0 0 0 1.1-.1l.3 .3 .4-.4-.3-.3v-1.1a.87 .87 0 0 0-.4-.8 .87 .87 0 0 0-1 .1zM66.4 254.9l.5-.1v.5l-.1 .1h-.3l-.2-.1zM68.2 253.5v2.3h.6v-2.4zM68.1 252.8a.4 .4 0 0 0 .8 0 .4 .4 0 0 0-.8 0zM69.4 253.5l.1 2.3h.6v-1.7a.33 .33 0 0 1 .4-.2 .33 .33 0 0 1 .2 .4v1.5h.7v-1.7a.75 .75 0 0 0-.6-.7 .75 .75 0 0 0-.8 .3v-.3zM73.1 252.6v3.2h.6v-1.3l.3 .2 .7 1.1h.7l-.9-1.4a.94 .94 0 0 0 .7-1 .94 .94 0 0 0-.9-.8zM73.7 253.1a.51 .51 0 0 1 .7 .1 .51 .51 0 0 1-.1 .8h-.6zM75.9 253.7a1.19 1.19 0 0 0-.1 1.8 1.19 1.19 0 0 0 1.7-.1 1.19 1.19 0 0 0 0-1.6 1.19 1.19 0 0 0-1.6-.1zM76.5 253.9h.2a.99 .99 0 0 1 0 1.5 1.06 1.06 0 0 1-.2-1.5zM78.1 253.7l.3 .5a.51 .51 0 0 1 .5-.3 .51 .51 0 0 1 .4 .4v.1a.88 .88 0 0 0-1.1 .3 .88 .88 0 0 0 .2 1.1 .9 .9 0 0 0 1.1-.1l.3 .3 .4-.4-.2-.3v-1.1a.87 .87 0 0 0-.5-.8 .87 .87 0 0 0-1 .1zM78.9 254.9l.4-.1v.5l-.1 .1h-.3l-.2-.1zM81.9 252.4v1.2a1.2 1.2 0 0 0-1.4 .5 1.2 1.2 0 0 0 .2 1.5l.5 .3 .8-.2v.1h.6l-.1-3.3zM81.4 254l.5 .1-.1 1.2a.46 .46 0 0 1-.5 0 .46 .46 0 0 1-.2-.6zM83.3 253.6a.79 .79 0 0 0-.2 1 .79 .79 0 0 0 1 .3 .33 .33 0 0 1 0 .5 .33 .33 0 0 1-.5 0l-.5-.2-.2 .4a1.15 1.15 0 0 0 1.2 .3 1.15 1.15 0 0 0 .8-1 1.49 1.49 0 0 0-1.2-.7 .4 .4 0 0 1 .3-.4 .4 .4 0 0 1 .4 .1l.2 .1 .2-.4a1.47 1.47 0 0 0-1.5 0z" fill-rule="evenodd"/>
</g>
<text font-size="12.1" fill="#1f1a17" x="47.1" y="84.3">DETOUR</text>
<g font-size="7.1" fill="#1f1a17">
<text x="123.3" y="248.4">WARNING SIGN</text>
<text x="175.6" y="274.3">TC1088</text>
</g>
<text font-size="5.6" fill="#1f1a17" x="116.4" y="257.6">“HIGH VEHICLE DETOUR”</text>
<g font-size="4.2" fill="#1f1a17">
<text x="20.6" y="210.5">Colour Legend</text>
<text x="15.9" y="267">Traffic &amp; Road Use Management Division</text>
<text x="29.4" y="272.6">Traffic Engineering Section</text>
<text x="174.4" y="285.6">A</text>
</g>
<g font-size="3.5" fill="#1f1a17">
<text x="26.1" y="217.1">Black</text>
<text x="26.1" y="224.4">Retroreflective white</text>
<text x="26.1" y="232.6">Retroreflective yellow</text>
<text x="16.7" y="280.5">Designed</text>
<text x="42.7" y="280.5">Checked</text>
<text x="69.7" y="280.5">Scale</text>
<text x="98.5" y="281.4">PRINCIPAL ENGINEER</text>
<text x="154.4" y="276.3">14/12/98</text>
<text x="158.4" y="281">Date</text>
<text x="17" y="284.9">RH 12/98</text>
<text x="42.8" y="284.9">JD 12/98</text>
<text x="69.7" y="285">Not to Scale</text>
<text x="98.5" y="285.1">(Traffic Engineering)</text>
</g>
<text font-size="3.4" fill="#1f1a17" x="96.3" y="266.3">ORIGINAL APPROVED AS OFFICIAL TRAFFIC SIGN</text>
<g font-size="3.1" fill="#1f1a17">
<text x="111.2" y="27.7">3000</text>
<text x="44.9" y="32.6">250</text>
<text x="57" y="32.6">250</text>
<text x="30.3" y="49.7">380</text>
<text x="195.8" y="60">45</text>
<text x="30.4" y="65.9">292</text>
<text x="25.4" y="79.1">250DM</text>
<text x="15.2" y="95.3">1500</text>
<text x="30.4" y="94.9">400</text>
<text x="193" y="95.3">1410</text>
<text x="30.4" y="111.1">266</text>
<text x="30.4" y="124.6">292</text>
<text x="195.8" y="130.6">45</text>
<text x="41.7" y="135">115</text>
<text x="45.2" y="141.4">260</text>
<text x="74.8" y="141.4">1000</text>
<text x="106.9" y="141.4">285</text>
<text x="146.3" y="141.4">1375</text>
<text x="183.3" y="141.4">80</text>
</g>
<g font-size="2.5" fill="#1f1a17">
<text x="38.2" y="170.7">237</text>
<text x="53.2" y="171.2">R13</text>
<text x="25.1" y="182.9">266</text>
<text x="36.1" y="182.8">75</text>
<text x="52.2" y="182.7">25</text>
<text x="98.6" y="182.9">100</text>
<text x="60.7" y="192.4">1000</text>
</g>
</svg>
